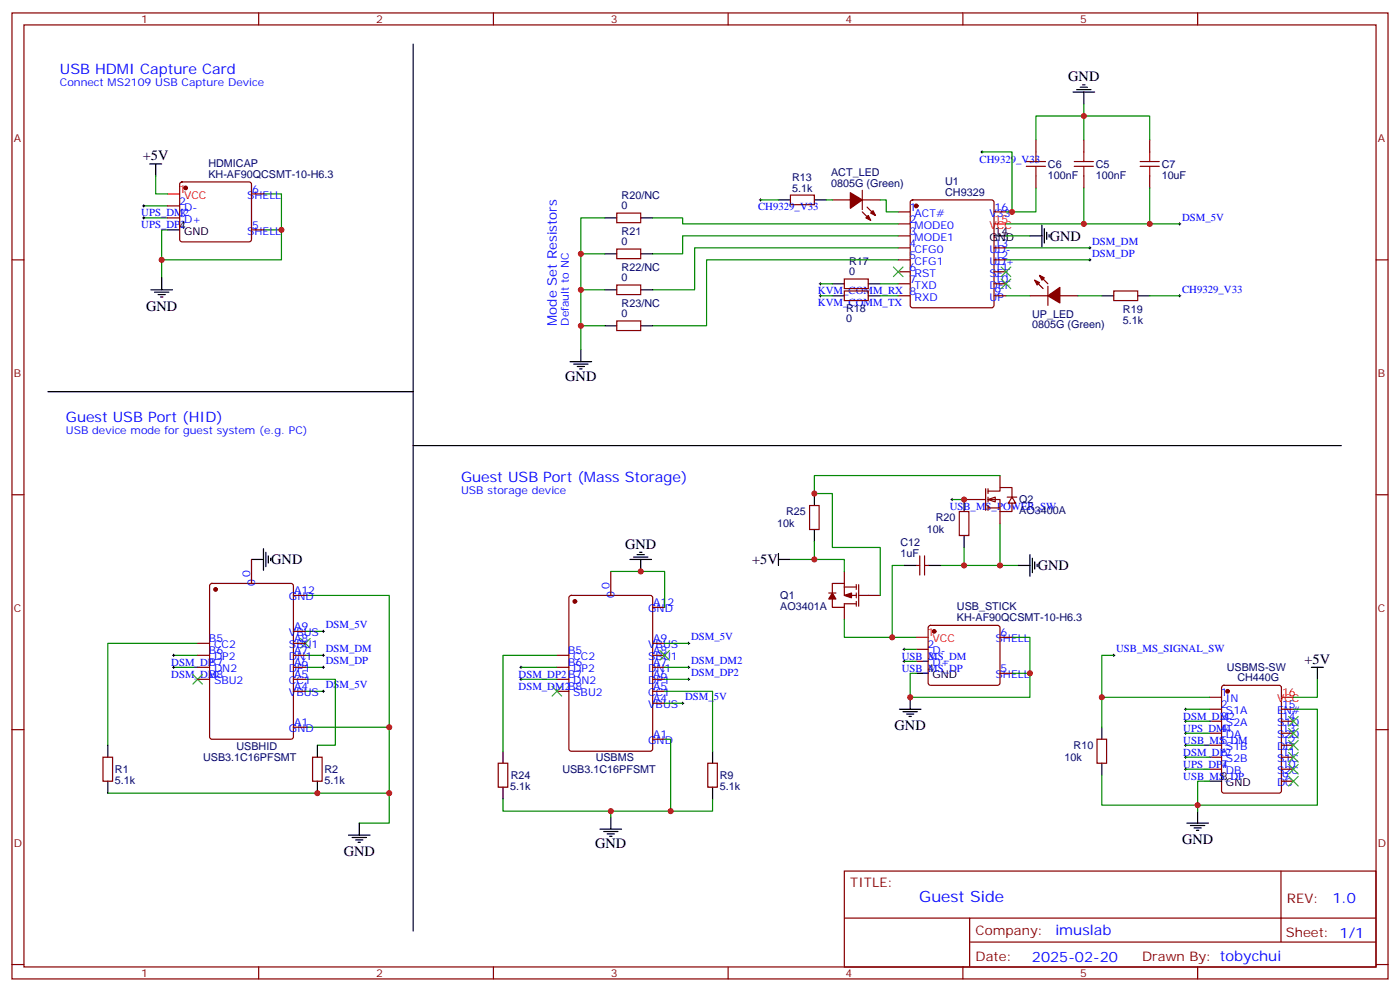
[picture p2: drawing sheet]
<svg xmlns="http://www.w3.org/2000/svg" width="412mm" height="292mm" viewBox="0 0 412 292" stroke-linecap="round" stroke-linejoin="round" font-family="sans-serif">
<g fill="none" stroke="#870000" stroke-width=".35">
<path d="M3.5 3.8h405.4v284.3h-405.4zM7.1 7.3h398.2v277.3h-398.2zM76.2 3.8v3.5M145.3 3.8v3.5M214.5 3.8v3.5M283.6 3.8v3.5M352.8 3.8v3.5M53.2 53.8l.4-.2h19.8l.5 .2 .2 .5v16.2l-.3 .5-.4 .2h-19.8l-.5-.2-.2-.5v-16.2zM74.1 57.1h3.5M232.8 57.4h7.1v2.9h-7.1zM245.2 58.8h5.3M254 58.8h5.3"/>
<path d="M254 56v5.7M268.3 59l.5-.2h23.3l.5 .2 .2 .5v30.4l-.2 .5-.5 .2h-23.3l-.5-.2-.2-.5v-30.4zM305.2 41.2v3.5M305.2 51.8v3.5M319.3 41.2v3.5M319.3 51.8v3.5M338.7 41.2v3.5M338.7 51.8v3.5M3.5 76.5h3.6M49.4 64.1h3.5M49.4 60.6h3.5M74.1 67.7h3.5"/>
<path d="M181.7 62.7h7v2.8h-7zM181.7 73.3h7v2.8h-7zM254 62.4l2.5 2.4M255.4 61l2.5 2.4M264.6 76.5h3.5M264.6 62.4h3.5M264.6 65.9h3.5M264.6 69.4h3.5M264.6 73h3.5M292.8 76.5h3.5M292.8 62.4h3.5M292.8 73h3.5"/>
<path d="M405.3 76.5h3.6M181.7 83.9h7v2.8h-7zM181.7 94.5h7v2.8h-7zM248.7 82.1h7.1v2.8h-7.1zM248.7 85.7h7.1v2.8h-7.1zM264.6 80h3.5M264.6 83.5h3.5M264.6 87.1h3.5M292.8 80h3.5M292.8 83.5h3.5M292.8 87.1h3.5M303.4 87.1h5.3"/>
<path d="M304.8 82.5l2.5 2.4M306.2 81.1l2.5 2.4M308.7 84.2v5.7M312.2 87.1h5.3M328.1 85.7h7v2.8h-7zM3.5 145.6h3.6M238.5 148.8h2.8v7.1h-2.8zM405.3 145.6h3.6M62 171.9l.4-.2h23.3l.7 .5v44.7l-.4 .6-23.6 .1-.6-.5-.1-44.7zM74.1 164.7v7M86.4 175.3h3.6M167.8 175.5l.5-.2h23.3l.6 .4 .1 44.7-.5 .7h-23.5l-.7-.4v-44.7z"/>
<path d="M179.9 168.2v7.1M192.3 178.8h3.5M244.1 174.6h2.1M245.2 176.3v2.5h3.5v-1.1h3.5M248.7 171.7h-3.5v2.9M248.7 171.7v3.6h3.5M248.7 172.8h3.5M248.7 168.2v3.5M248.7 178.8v3.5M252.2 172.1v1.4M252.2 174.6v1.4M252.2 177v1.4"/>
<path d="M252.9 175.3h6.4M252.9 172.1v6.3M58.2 189.4h3.5M58.2 192.9h3.5M58.2 196.4h3.5M58.2 200h3.5M86.4 189.4h3.6M86.4 192.9h3.6M86.4 196.4h3.6M86.4 200h3.6M86.4 185.8h3.6M164 192.9h3.6"/>
<path d="M164 196.4h3.6M164 200h3.6M192.3 189.4h3.5M192.3 192.9h3.5M192.3 196.4h3.5M192.3 200h3.5M269.9 194.7h3.5M269.9 191.1h3.5M273.6 184.3l.5-.2h19.8l.5 .2 .2 .5v16.2l-.3 .5-.4 .2h-19.8l-.5-.2-.2-.5v-16.2zM294.6 187.6h3.5M294.6 198.2h3.5M3.5 214.8h3.6"/>
<path d="M86.4 214.1h3.6M86.4 203.5h3.6M164 203.5h3.6M192.3 203.5h3.5M192.3 217.6h3.5M192.3 207h3.5M323.1 217.6h2.9v7h-2.9zM356.3 205.2h3.5M356.3 208.8h3.5M356.3 212.3h3.5M356.3 215.8h3.5M356.3 219.4h3.5"/>
<path d="M360.1 201.9l.4-.2h16.3l.6 .4 .1 30.7-.5 .6-16.5 .1-.6-.5-.1-30.6zM377.5 208.8h3.5M377.5 212.3h3.5M377.5 215.8h3.5M377.5 219.4h3.5M405.3 214.8h3.6M30.3 222.9h2.9v7h-2.9zM92.1 222.9h2.8v7h-2.8zM146.8 224.6h2.8v7.1h-2.8zM208.5 224.6h2.8v7.1h-2.8zM356.3 222.9h3.5M356.3 226.4h3.5"/>
<path d="M377.5 222.9h3.5M377.5 226.4h3.5M377.5 229.9h3.5M248.7 256.4h156.6v28.2h-156.6zM377.3 256.4v20.9M248.7 270.2h156.5M285.6 277.3h119.6M285.6 270.2v14.2M3.5 283.9h3.6M76.2 284.6v3.5M145.3 284.6v3.5M214.5 284.6v3.5"/>
<path d="M283.6 284.6v3.5M352.8 284.6v3.5M405.3 283.9h3.6"/>
</g>
<g fill="none" stroke="#008700" stroke-width=".35">
<path d="M319.3 30.6v10.6M77.6 57.1h5.3v19.4h-35.3M224 58.8h5.3M243.4 58.8h1.8M259.3 58.8h1.8v3.6h3.5M289.3 44.7h8.8v17.7M305.2 55.3v7.1h-8.9M305.2 41.2v-7.1h33.5v7.1M319.3 55.3v10.6h-23M338.7 55.3v10.6M42.3 64.1h7.1M42.3 60.6h7.1"/>
<path d="M49.4 67.7h-1.8v14.1M77.6 67.7h5.3M171.1 74.7h7.1M178.2 64.1h-7.1v38.8M192.3 64.1h8.8v1.8h63.5M264.6 69.4h-63.5v5.3h-8.8M264.6 73h-60v12.3h-12.3M264.6 76.5h-56.5v19.4h-15.8M296.3 73h24.7M296.3 76.5h24.7M296.3 69.4h7.1M319.3 65.9h28.2"/>
<path d="M171.1 95.9h7.1M171.1 85.3h7.1M241.7 83.5h3.5M241.7 87.1h3.5M259.3 83.5h5.3M259.3 87.1h5.3M296.3 87.1h7.1M317.5 87.1h7.1M338.7 87.1h8.8M239.9 159.4v5.3M294.6 154.1v12.3h-17.7M90 175.3h24.7v67h-8.9"/>
<path d="M179.9 168.2h15.9v10.6M232.8 164.7h15.9v3.5M266.3 166.4h-3.5v21.2M51.2 196.4h7M51.2 192.9h7M58.2 189.4h-26.5v30M90 200h8.8v19.4h-5.3M90 185.8h5.2M90 196.4h5.2M90 192.9h5.2M153.5 196.4h10.5M153.5 200h10.5"/>
<path d="M164 192.9h-15.8v28.2M195.8 196.4h7M195.8 189.4h7M195.8 200h7M248.7 182.3v5.3h21.2M266.3 194.7h3.6M266.3 191.1h3.6M298.1 187.6h5.3v17.6h-35.3v-7h1.8M298.1 198.2h5.3M328.1 192.9h-3.5v12.3M388.1 200v5.2h-7.1M90 203.5h5.2"/>
<path d="M90 214.1h24.7M195.8 203.5h14.1v17.6M195.8 217.6h1.8v21.2M195.8 207h5.3M349.2 208.8h7.1M349.2 219.4h7.1M349.2 215.8h7.1M349.2 212.3h7.1M356.3 205.2h-31.7v8.9M381 208.8h7.1v28.2h-63.5v-8.8M31.7 233.5h83M148.2 235.2v3.6h31.7v1.7"/>
<path d="M209.9 235.2v3.6h-30M349.2 226.4h7.1M349.2 222.9h7.1M356.3 229.9h-3.5v8.9"/>
</g>
<g fill="none" stroke="#000" stroke-width=".35">
<path d="M121.7 13v102.3h-107.6M316.1 27.1h6.3M317.1 26.4h4.3M318.2 25.7h2.1M318.9 25h.7M319.3 27.1v3.5M229.3 58.8h3.5M239.9 58.8h3.5M49.4 67.7h3.5M178.2 64.1h3.5M178.2 74.7h3.5M188.7 64.1h3.6"/>
<path d="M188.7 74.7h3.6M292.8 69.4h3.5M303.4 69.4h3.5M306.9 66.3v6.3M307.6 67.3v4.2M308.3 68.4v2.1M309 69.1v.7M44.4 85.3h6.4M45.5 86h4.2M46.6 86.7h2.1M47.3 87.4h.7M47.6 81.8v3.5"/>
<path d="M178.2 85.3h3.5M178.2 95.9h3.5M188.7 85.3h3.6M188.7 95.9h3.6M245.2 83.5h3.5M245.2 87.1h3.5M255.8 83.5h3.5M255.8 87.1h3.5M324.6 87.1h3.5M335.1 87.1h3.6M121.7 115.3v15.9h273.4M167.9 106.5h6.4"/>
<path d="M169 107.2h4.2M170 107.9h2.2M170.7 108.6h.7M171.1 102.9v3.6M121.7 131.2v142.8M239.9 145.3v3.5M239.9 155.9v3.5M74.1 164.7h3.5M77.6 161.5v6.4M78.3 162.6v4.2M79 163.6v2.1M79.7 164.3v.7"/>
<path d="M185.6 164.7h6.3M186.6 164h4.3M187.7 163.3h2.1M188.4 162.6h.7M188.7 164.7v3.5M229.3 164.7h3.5M229.3 162.9v3.5M299.9 166.4h3.5M303.4 163.3v6.3M304.1 164.3v4.3M304.8 165.4v2.1M305.5 166.1v.7"/>
<path d="M269.9 198.2h3.5M386.3 196.4h3.5M388.1 196.4v3.6M31.7 219.4v3.5M93.5 219.4v3.5M264.9 208.8h6.4M266 209.5h4.2M267.1 210.2h2.1M267.8 210.9h.7M268.1 205.2v3.6M324.6 214.1v3.5M31.7 229.9v3.6"/>
<path d="M93.5 229.9v3.6M148.2 221.1v3.5M148.2 231.7v3.5M209.9 221.1v3.5M209.9 231.7v3.5M324.6 224.6v3.6M352.8 238.8v3.5M356.3 229.9h3.5M102.7 245.8h6.3M103.7 246.5h4.2M104.8 247.2h2.1M105.5 247.9h.7"/>
<path d="M105.8 242.3v3.5M176.7 244.1h6.4M177.8 244.8h4.2M178.9 245.5h2.1M179.6 246.2h.7M179.9 240.5v3.6M349.6 242.3h6.4M350.7 243h4.2M351.7 243.7h2.1M352.4 244.4h.7"/>
</g>
<g fill="none" stroke="#000" stroke-width=".29">
<path d="M223.7 58.8h.7M224 58.5v.7M288.9 44.7h.7M289.3 44.4v.7M42 60.6h.7M42 64.1h.7M42.3 60.3v.7M42.3 63.8v.7M320.7 73h.7M320.7 76.5h.7M321 72.6v.7M321 76.1v.7"/>
<path d="M347.1 65.9h.7M347.5 65.5v.8M241.3 87.1h.7M241.3 83.5h.7M241.7 83.2v.7M241.7 86.7v.7M347.1 87.1h.7M347.5 86.7v.7M280.1 147h.7M280.5 146.7v.7M50.8 192.9h.7M50.8 196.4h.7"/>
<path d="M51.2 192.5v.8M51.2 196.1v.7M94.9 185.8h.7M94.9 192.9h.7M94.9 196.4h.7M95.2 185.5v.7M95.2 192.5v.8M95.2 196.1v.7M153.1 196.4h.7M153.1 200h.7M153.5 196.1v.7M153.5 199.6v.7"/>
<path d="M202.5 196.4h.7M202.5 189.4h.7M202.5 200h.7M202.8 189v.7M202.8 196.1v.7M202.8 199.6v.7M266 191.1h.7M266 194.7h.7M266.3 190.8v.7M266.3 194.3v.7M327.7 192.9h.7M328.1 192.5v.8"/>
<path d="M94.9 203.5h.7M95.2 203.1v.7M200.7 207h.7M201.1 206.7v.7M348.9 212.3h.7M348.9 219.4h.7M348.9 208.8h.7M348.9 215.8h.7M349.2 208.4v.7M349.2 211.9v.8M349.2 215.5v.7M349.2 219v.7"/>
<path d="M348.9 222.9h.7M348.9 226.4h.7M349.2 222.5v.7M349.2 226.1v.7"/>
</g>
<path d="M49.4 57.1h3.5M292.8 65.9h3.5M269.9 187.6h3.5M377.5 205.2h3.5" fill="none" stroke="#f00" stroke-width=".35"/>
<g fill="#870000" stroke="#870000" stroke-width=".35">
<path d="M257.2 62l.7 1.4-1.4-.7z"/>
<path d="M255.8 63.4l.7 1.4-1.4-.7z"/>
<path d="M250.5 56.7l3.5 2.1-3.5 2.5z"/>
<path d="M304.8 82.5l1.4 .7-.7 .7z"/>
<path d="M306.2 81.1l1.4 .7-.7 .7z"/>
<path d="M308.7 87.1l3.5-2.5v4.6z"/>
<path d="M248.7 175.3l2.1-.7v1.4z"/>
<path d="M245.2 174.6l1 1.7h-2.1z"/>
<circle cx="54.7" cy="55.3" r=".53"/>
<circle cx="63.5" cy="173.5" r=".53"/>
<circle cx="269.9" cy="60.6" r=".53"/>
<circle cx="169.3" cy="177" r=".53"/>
<circle cx="275.2" cy="185.8" r=".53"/>
<circle cx="361.6" cy="203.5" r=".53"/>
</g>
<g fill="none" stroke="#3c3" stroke-width=".35">
<path d="M263.2 78.6l2.8 2.8M266 78.6l-2.8 2.8M294.9 78.6l2.8 2.8M297.7 78.6l-2.8 2.8M294.9 82.1l2.8 2.8M297.7 82.1l-2.8 2.8M56.8 198.5l2.8 2.9M59.6 198.5l-2.8 2.9M88.5 188l2.9 2.8M91.4 188l-2.9 2.8M194.4 191.5l2.8 2.8M197.2 191.5l-2.8 2.8"/>
<path d="M162.6 202.1l2.9 2.8M165.5 202.1l-2.9 2.8M379.6 210.9l2.8 2.8M379.6 214.4l2.8 2.8M379.6 217.9l2.8 2.9M382.4 210.9l-2.8 2.8M382.4 214.4l-2.8 2.8M382.4 217.9l-2.8 2.9M379.6 221.5l2.8 2.8M379.6 225l2.8 2.8M379.6 228.5l2.8 2.9M382.4 221.5l-2.8 2.8"/>
<path d="M382.4 225l-2.8 2.8M382.4 228.5l-2.8 2.9"/>
</g>
<path d="M302.3 47.6h5.7M302.3 49h5.7M305.2 44.7v2.9M305.2 49v2.8M316.4 47.6h5.7M316.4 49h5.7M319.3 44.7v2.9M319.3 49v2.8M335.8 47.6h5.7M335.8 49h5.7M338.7 44.7v2.9M338.7 49v2.8" fill="none" stroke="#a10000" stroke-width=".35"/>
<g fill="#fff" stroke="#870000" stroke-width=".35">
<path d="M291 147l2.2-.7v1.4z"/>
<path d="M298.1 146.3l1.1 1.8h-2.2z"/>
</g>
<g fill="none" stroke="#870000" stroke-width=".35">
<path d="M294.6 140v3.5M282.6 150.6h2.8v7h-2.8zM284 147h6.3M290.3 143.9v6.3M291 144.6h3.6v-1.1h3.5v2.8M291 147h3.6v3.6h3.5v-2.5M291 149.5h3.6M291 143.9v1.4M291 146.3v1.4M291 148.8v1.4M294.6 150.6v3.5M296.7 146.3h2.8"/>
<path d="M269.9 166.4h1M270.9 163.6v5.7M272.3 163.6v5.7M272.3 166.4h1.1"/>
</g>
<path d="M45.9 51.8v5.3h3.5M294.6 140h-54.7v5.3h5.3v15.8h14.1v14.2M280.5 147h3.5M284 161.1v5.3M294.6 166.4h5.3" fill="none" stroke="#008700" stroke-width=".35"/>
<path d="M44.1 48.3h3.5M45.9 48.3v3.5M284 147v3.6M284 157.6v3.5M266.3 166.4h3.6M273.4 166.4h3.5" fill="none" stroke="#000" stroke-width=".35"/>
<g fill="#c00">
<circle cx="82.9" cy="67.7" r=".88"/>
<circle cx="47.6" cy="76.5" r=".88"/>
<circle cx="114.7" cy="214.1" r=".88"/>
<circle cx="114.7" cy="233.5" r=".88"/>
<circle cx="93.5" cy="233.5" r=".88"/>
<circle cx="319.3" cy="34.1" r=".88"/>
<circle cx="319.3" cy="65.9" r=".88"/>
<circle cx="338.7" cy="65.9" r=".88"/>
<circle cx="298.1" cy="62.4" r=".88"/>
<circle cx="171.1" cy="95.9" r=".88"/>
<circle cx="171.1" cy="85.3" r=".88"/>
<circle cx="171.1" cy="74.7" r=".88"/>
<circle cx="179.9" cy="238.8" r=".88"/>
<circle cx="197.6" cy="238.8" r=".88"/>
<circle cx="188.7" cy="168.2" r=".88"/>
<circle cx="352.8" cy="237" r=".88"/>
<circle cx="324.6" cy="205.2" r=".88"/>
<circle cx="262.8" cy="187.6" r=".88"/>
<circle cx="268.1" cy="205.2" r=".88"/>
<circle cx="303.4" cy="198.2" r=".88"/>
<circle cx="239.9" cy="164.7" r=".88"/>
<circle cx="239.9" cy="145.3" r=".88"/>
<circle cx="284" cy="147" r=".88"/>
<circle cx="284" cy="166.4" r=".88"/>
<circle cx="294.6" cy="166.4" r=".88"/>
</g>
<text font-size="4.6" fill="#00f" x="270.8" y="265.4">Guest Side</text>
<g font-size="4.2" fill="#00f">
<text x="17.6" y="21.8">USB HDMI Capture Card</text>
<text x="19.4" y="124.1">Guest USB Port (HID)</text>
<text x="135.8" y="141.7">Guest USB Port (Mass Storage)</text>
<text x="392.5" y="265.7">1.0</text>
<text x="310.9" y="275.2">imuslab</text>
<text x="304" y="283">2025-02-20</text>
</g>
<g font-size="4.2">
<text x="314.7" y="23.9">GND</text>
<text x="42.1" y="47.2">+5V</text>
<text x="309.2" y="70.9">GND</text>
<text x="43" y="91.4">GND</text>
<text x="166.5" y="112.1">GND</text>
<text x="184.1" y="161.5">GND</text>
<text x="79.9" y="166.1">GND</text>
<text x="221.6" y="166.1">+5V</text>
<text x="305.7" y="167.9">GND</text>
<text x="384.3" y="195.3">+5V</text>
<text x="263.5" y="214.9">GND</text>
<text x="101.2" y="251.9">GND</text>
<text x="175.3" y="249.7">GND</text>
<text x="348.2" y="248.4">GND</text>
</g>
<text font-size="3.9" fill="#00f" x="164" y="95.9" transform="rotate(-90 164 95.9)">Mode Set Resistors</text>
<g font-size="3.9" fill="#800">
<text x="250.5" y="261">TITLE:</text>
<text x="379.1" y="265.7">REV:</text>
<text x="287.4" y="275.2">Company:</text>
<text x="378.7" y="275.8">Sheet: 1/1</text>
<text x="287.4" y="282.9">Date:</text>
<text x="336.4" y="282.9">Drawn By: tobychui</text>
</g>
<g font-size="3.2" fill="#800">
<text x="41.6" y="6.8">1</text>
<text x="110.8" y="6.8">2</text>
<text x="179.9" y="6.8">3</text>
<text x="249.1" y="6.8">4</text>
<text x="318.2" y="6.8">5</text>
<text x="4.1" y="41.9">A</text>
<text x="405.9" y="41.9">A</text>
<text x="4.1" y="111.1">B</text>
<text x="405.9" y="111.1">B</text>
<text x="4.1" y="180.2">C</text>
<text x="405.9" y="180.2">C</text>
<text x="4.1" y="249.3">D</text>
<text x="405.9" y="249.3">D</text>
<text x="41.6" y="287.6">1</text>
<text x="110.8" y="287.6">2</text>
<text x="179.9" y="287.6">3</text>
<text x="249.1" y="287.6">4</text>
<text x="318.2" y="287.6">5</text>
</g>
<g font-size="3.2" fill="#00f">
<text x="17.6" y="25.3">Connect MS2109 USB Capture Device</text>
<text x="288.6" y="47.8">CH9329_V33</text>
<text x="72.8" y="58.5">SHELL</text>
<text x="74.3" y="56.7">6</text>
<text x="41.6" y="63.7">UPS_DM2</text>
<text x="52.7" y="63.8">3</text>
<text x="52.7" y="60.3">2</text>
<text x="54.2" y="65.5">D+</text>
<text x="54.2" y="62">D-</text>
<text x="223.3" y="62">CH9329_V33</text>
<text x="267.9" y="62">1</text>
<text x="267.9" y="65.5">2</text>
<text x="269.4" y="63.8">ACT#</text>
<text x="291.5" y="63.8">V33</text>
<text x="293" y="62">16</text>
<text x="348.2" y="65">DSM_5V</text>
<text x="41.6" y="67.2">UPS_DP2</text>
<text x="72.8" y="69.1">SHELL</text>
<text x="74.3" y="67.3">5</text>
<text x="267.9" y="69.1">3</text>
<text x="269.4" y="67.3">MODE0</text>
<text x="269.4" y="70.8">MODE1</text>
<text x="267.9" y="72.6">4</text>
<text x="267.9" y="76.1">5</text>
<text x="269.4" y="74.4">CFG0</text>
<text x="269.4" y="77.9">CFG1</text>
<text x="291.5" y="77.9">UD+</text>
<text x="291.5" y="74.4">UD-</text>
<text x="293" y="76.1">12</text>
<text x="293" y="72.6">13</text>
<text x="321.7" y="72.1">DSM_DM</text>
<text x="321.7" y="75.6">DSM_DP</text>
<text x="267.9" y="79.7">6</text>
<text x="267.9" y="83.2">7</text>
<text x="269.4" y="81.4">RST</text>
<text x="291.5" y="81.4">SET</text>
<text x="293" y="83.2">10</text>
<text x="293" y="79.7">11</text>
<text x="240.9" y="86.6">KVM_COMM_RX 8</text>
<text x="269.4" y="84.9">TXD</text>
<text x="269.4" y="88.5">RXD</text>
<text x="291.5" y="88.5">UP</text>
<text x="291.5" y="84.9">DEF</text>
<text x="293" y="86.7">9</text>
<text x="348.2" y="86.2">CH9329_V33</text>
<text x="167.6" y="95.9" transform="rotate(-90 167.6 95.9)">Default to NC</text>
<text x="240.9" y="90.2">KVM_COMM_TX</text>
<text x="19.4" y="127.6">USB device mode for guest system (e.g. PC)</text>
<text x="135.8" y="145.3">USB storage device</text>
<text x="279.8" y="150.1">USB_MS_POWER_SW</text>
<text x="73.7" y="170" transform="rotate(-90 73.7 170)">0</text>
<text x="75.1" y="172.4" transform="rotate(-90 75.1 172.4)">0</text>
<text x="179.6" y="173.5" transform="rotate(-90 179.6 173.5)">0</text>
<text x="85.1" y="176.7">GND</text>
<text x="86.6" y="174.9">A12</text>
<text x="181" y="176" transform="rotate(-90 181 176)">0</text>
<text x="192.4" y="178.4">A12</text>
<text x="86.6" y="185.5">A9</text>
<text x="96" y="185">DSM_5V</text>
<text x="191" y="180.2">GND</text>
<text x="61.6" y="189">B5</text>
<text x="63" y="190.8">CC2</text>
<text x="85.1" y="190.8">SBU1</text>
<text x="85.1" y="187.3">VBUS</text>
<text x="86.6" y="189">A8</text>
<text x="191" y="190.8">VBUS</text>
<text x="192.4" y="189">A9</text>
<text x="203.6" y="188.5">DSM_5V</text>
<text x="273.2" y="190.8">2</text>
<text x="293.3" y="189">SHELL</text>
<text x="294.7" y="187.3">6</text>
<text x="50.4" y="196">DSM_DP</text>
<text x="61.6" y="192.5">B6</text>
<text x="61.6" y="196.1">B7</text>
<text x="63" y="194.3">DP2</text>
<text x="63" y="197.8">DN2</text>
<text x="85.1" y="197.8">DP1</text>
<text x="85.1" y="194.3">DN1</text>
<text x="86.6" y="196.1">A6</text>
<text x="86.6" y="192.5">A7</text>
<text x="96" y="192">DSM_DM</text>
<text x="96" y="195.5">DSM_DP</text>
<text x="167.4" y="192.5">B5</text>
<text x="167.4" y="196.1">B6</text>
<text x="168.9" y="194.3">CC2</text>
<text x="168.9" y="197.8">DP2</text>
<text x="191" y="197.8">DN1</text>
<text x="191" y="194.3">SBU1</text>
<text x="192.4" y="196.1">A7</text>
<text x="192.4" y="192.5">A8</text>
<text x="203.6" y="195.5">DSM_DM2</text>
<text x="265.6" y="194.2">USB_MS_DM</text>
<text x="265.6" y="197.8">USB_MS_DP</text>
<text x="273.2" y="194.3">3</text>
<text x="274.7" y="196.1">D+</text>
<text x="274.7" y="192.5">D-</text>
<text x="294.7" y="197.8">5</text>
<text x="328.8" y="192">USB_MS_SIGNAL_SW</text>
<text x="50.4" y="199.5">DSM_DM</text>
<text x="61.6" y="199.6">B8</text>
<text x="63" y="201.4">SBU2</text>
<text x="85.1" y="201.4">CC1</text>
<text x="86.6" y="203.1">A4</text>
<text x="86.6" y="199.6">A5</text>
<text x="96" y="202.6">DSM_5V</text>
<text x="152.8" y="199.5">DSM_DP2B7</text>
<text x="152.8" y="203.1">DSM_DM2B8</text>
<text x="168.9" y="201.4">DN2</text>
<text x="191" y="201.4">DP1</text>
<text x="192.4" y="203.1">A5</text>
<text x="192.4" y="199.6">A6</text>
<text x="203.6" y="199.1">DSM_DP2</text>
<text x="293.3" y="199.6">SHELL</text>
<text x="85.1" y="204.9">VBUS</text>
<text x="168.9" y="204.9">SBU2</text>
<text x="191" y="208.4">VBUS</text>
<text x="191" y="204.9">CC1</text>
<text x="192.4" y="206.7">A4</text>
<text x="201.8" y="206.1">DSM_5V</text>
<text x="359.7" y="204.9">1</text>
<text x="359.7" y="208.4">2</text>
<text x="361.1" y="206.7">IN</text>
<text x="377.6" y="208.4">15</text>
<text x="85.1" y="215.5">GND</text>
<text x="86.6" y="213.7">A1</text>
<text x="348.5" y="215.5">UPS_DM4</text>
<text x="348.5" y="211.9">DSM_DM2</text>
<text x="359.7" y="211.9">3</text>
<text x="359.7" y="215.5">4</text>
<text x="361.1" y="210.2">S1A</text>
<text x="361.1" y="213.7">S2A</text>
<text x="376.2" y="213.7">S1D</text>
<text x="376.2" y="210.2">EN#</text>
<text x="377.6" y="215.5">13</text>
<text x="377.6" y="211.9">14</text>
<text x="191" y="219">GND</text>
<text x="192.4" y="217.2">A1</text>
<text x="348.5" y="218.9">USB_MS_DM</text>
<text x="359.7" y="219">5</text>
<text x="361.1" y="217.2">DA</text>
<text x="361.1" y="220.8">S1B</text>
<text x="376.2" y="220.8">DD</text>
<text x="376.2" y="217.2">S2D</text>
<text x="377.6" y="219">12</text>
<text x="348.5" y="226">UPS_DP4</text>
<text x="348.5" y="222.5">DSM_DP2</text>
<text x="359.7" y="222.5">6</text>
<text x="359.7" y="226.1">7</text>
<text x="361.1" y="224.3">S2B</text>
<text x="361.1" y="227.8">DB</text>
<text x="376.2" y="227.8">S2C</text>
<text x="376.2" y="224.3">S1C</text>
<text x="377.6" y="226.1">10</text>
<text x="377.6" y="222.5">11</text>
<text x="348.5" y="229.5">USB_MS_DP</text>
<text x="376.2" y="231.4">DC</text>
<text x="377.6" y="229.6">9</text>
</g>
<g font-size="3.2" fill="#000080">
<text x="61.4" y="52.4">KH-AF90QCSMT-10-H6.3</text>
<text x="61.4" y="49.2">HDMICAP</text>
<text x="233.3" y="53.2">R13</text>
<text x="244.8" y="51.7">ACT_LED</text>
<text x="308.7" y="52.6">100nF</text>
<text x="308.7" y="49.4">C6</text>
<text x="322.8" y="52.6">100nF</text>
<text x="322.8" y="49.4">C5</text>
<text x="342.2" y="52.6">10uF</text>
<text x="342.2" y="49.4">C7</text>
<text x="183.1" y="58.5">R20/NC</text>
<text x="233.3" y="56.4">5.1k</text>
<text x="244.8" y="55">0805G (Green)</text>
<text x="278.4" y="57.6">CH9329</text>
<text x="278.4" y="54.4">U1</text>
<text x="183.1" y="61.7">0</text>
<text x="183.1" y="69.1">R21</text>
<text x="183.1" y="72.2">0</text>
<text x="250.1" y="77.9">R17</text>
<text x="183.1" y="82.8">0</text>
<text x="183.1" y="79.6">R22/NC</text>
<text x="250.1" y="81.1">0</text>
<text x="183.1" y="93.4">0</text>
<text x="183.1" y="90.2">R23/NC</text>
<text x="249.2" y="94.9">0</text>
<text x="249.2" y="91.7">R18</text>
<text x="304" y="93.5">UP_LED</text>
<text x="330.8" y="95.2">5.1k</text>
<text x="330.8" y="92.1">R19</text>
<text x="304" y="96.7">0805G (Green)</text>
<text x="300.2" y="148.2">Q2</text>
<text x="228.9" y="155.2">10k</text>
<text x="231.6" y="151.7">R25</text>
<text x="275.7" y="153.4">R20</text>
<text x="300.2" y="151.4">AO3400A</text>
<text x="265.3" y="160.8">C12</text>
<text x="273" y="157">10k</text>
<text x="265.3" y="164.1">1uF</text>
<text x="229.8" y="179.6">AO3401A</text>
<text x="229.8" y="176.4">Q1</text>
<text x="281.9" y="179.7">USB_STICK</text>
<text x="281.9" y="182.9">KH-AF90QCSMT-10-H6.3</text>
<text x="361.4" y="197.5">USBMS-SW</text>
<text x="364.5" y="200.5">CH440G</text>
<text x="69.6" y="220.6">USBHID</text>
<text x="316.2" y="220.5">R10</text>
<text x="33.9" y="227.5">R1</text>
<text x="59.8" y="224">USB3.1C16PFSMT</text>
<text x="95.6" y="227.5">R2</text>
<text x="165.6" y="227.5">USB3.1C16PFSMT</text>
<text x="175.5" y="224.1">USBMS</text>
<text x="313.6" y="224">10k</text>
<text x="33.9" y="230.7">5.1k</text>
<text x="95.6" y="230.7">5.1k</text>
<text x="150.3" y="232.5">5.1k</text>
<text x="150.4" y="229.3">R24</text>
<text x="212" y="232.5">5.1k</text>
<text x="212" y="229.3">R9</text>
</g>
<g font-size="3.2" fill="#f00">
<text x="52.7" y="56.7">1</text>
<text x="54.2" y="58.5">VCC</text>
<text x="293" y="65.5">15</text>
<text x="291.5" y="67.3">VCC</text>
<text x="273.2" y="187.3">1</text>
<text x="274.7" y="189">VCC</text>
<text x="376.2" y="206.7">VCC</text>
<text x="377.6" y="204.9">16</text>
</g>
<g font-size="3.2">
<text x="52.7" y="67.3">4</text>
<text x="54.2" y="69.1">GND</text>
<text x="291.5" y="70.8">GND</text>
<text x="293" y="69.1">14</text>
<text x="273.2" y="197.8">4</text>
<text x="274.7" y="199.6">GND</text>
<text x="359.7" y="229.6">8</text>
<text x="361.1" y="231.4">GND</text>
</g>
</svg>
